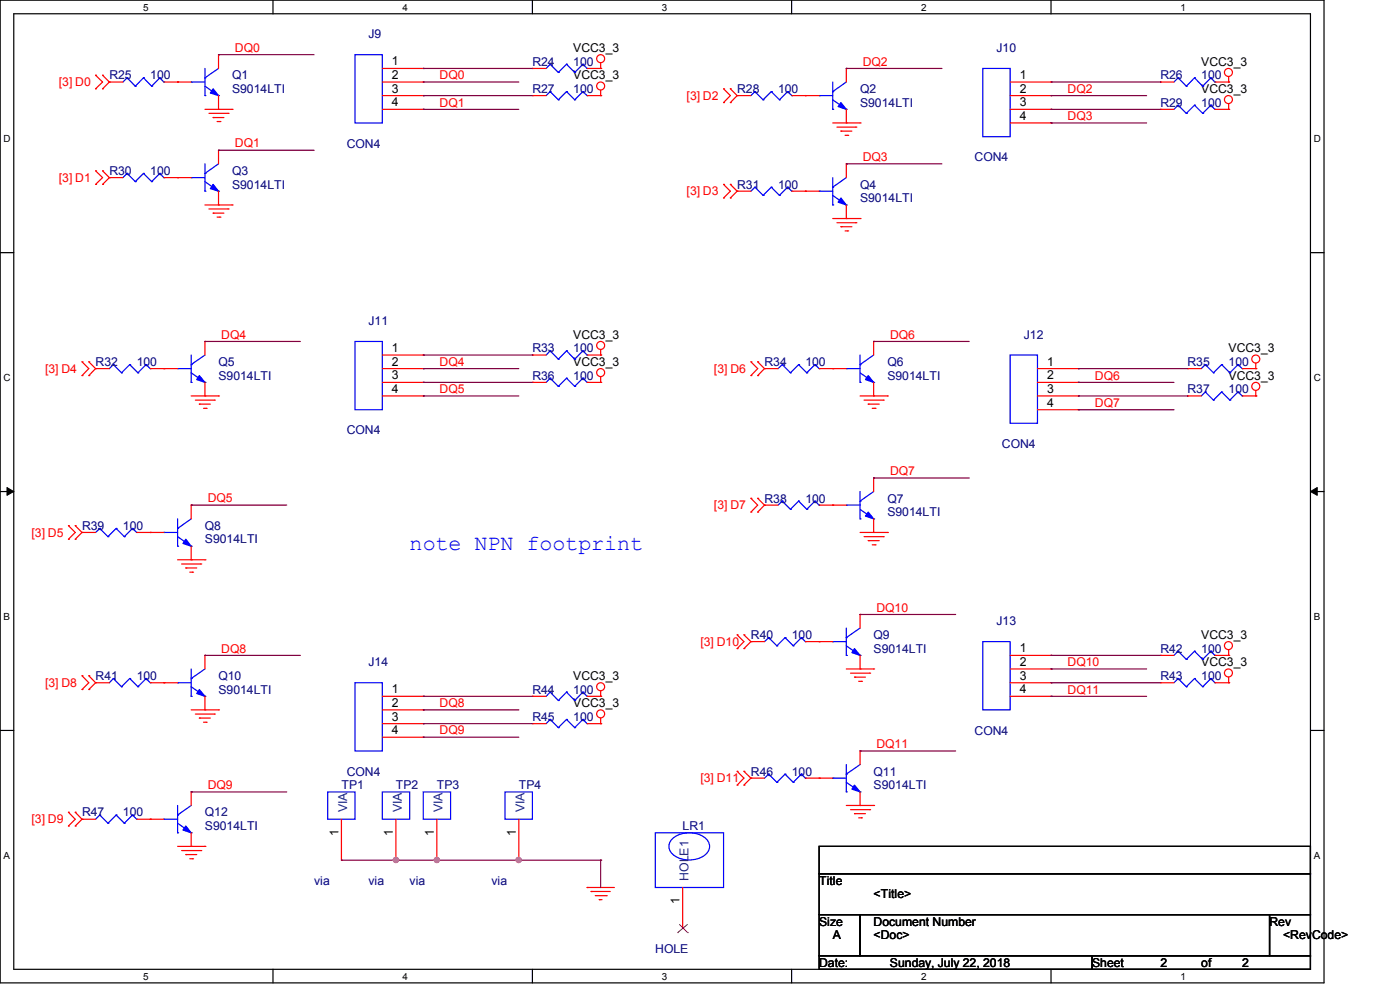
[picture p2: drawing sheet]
<svg xmlns="http://www.w3.org/2000/svg" width="297mm" height="210mm" viewBox="0 0 297 210" stroke-linecap="round" stroke-linejoin="round" font-family="sans-serif">
<path d="M0 0h280.9v208.5h-280.9zM2.9 2.9h275.1v202.7h-275.1z" fill="none" stroke="#000" stroke-width=".25"/>
<g fill="#fff">
<path d="M30.4 .3h1.1v2.4h-1.1z"/>
<path d="M30.4 205.9h1.1v2.3h-1.1z"/>
</g>
<path d="M57.9 0v2.9M57.9 205.6v2.9" fill="none" stroke="#000" stroke-width=".25"/>
<g fill="#fff">
<path d="M85.4 .3h1.1v2.4h-1.1z"/>
<path d="M85.4 205.9h1.1v2.3h-1.1z"/>
</g>
<path d="M112.9 0v2.9M112.9 205.6v2.9" fill="none" stroke="#000" stroke-width=".25"/>
<g fill="#fff">
<path d="M140.4 .3h1.2v2.4h-1.2z"/>
<path d="M140.4 205.9h1.2v2.3h-1.2z"/>
</g>
<path d="M167.9 0v2.9M167.9 205.6v2.9" fill="none" stroke="#000" stroke-width=".25"/>
<g fill="#fff">
<path d="M195.4 .3h1.2v2.4h-1.2z"/>
<path d="M195.4 205.9h1.2v2.3h-1.2z"/>
</g>
<path d="M223 0v2.9M223 205.6v2.9" fill="none" stroke="#000" stroke-width=".25"/>
<g fill="#fff">
<path d="M250.4 .3h1.2v2.4h-1.2z"/>
<path d="M250.4 205.9h1.2v2.3h-1.2z"/>
<path d="M.8 28.2h1.4v2.4h-1.4z"/>
<path d="M278.7 28.2h1.5v2.4h-1.5z"/>
<path d="M.8 78.9h1.4v2.3h-1.4z"/>
<path d="M278.7 78.9h1.5v2.3h-1.5z"/>
</g>
<path d="M0 53.6h2.9M278 53.6h2.9" fill="none" stroke="#000" stroke-width=".25"/>
<g fill="#fff">
<path d="M.8 129.6h1.3v2.3h-1.3z"/>
<path d="M278.7 129.6h1.4v2.3h-1.4z"/>
</g>
<path d="M0 104.3h2.9M278 104.3h2.9" fill="none" stroke="#000" stroke-width=".25"/>
<path d="M1.5 103.4l1.4 .9-1.4 .8zM278 104.3l1.4-.9v1.7z" fill="#000" stroke="#000" stroke-width=".21"/>
<g fill="#fff">
<path d="M.8 180.3h1.3v2.3h-1.3z"/>
<path d="M278.7 180.3h1.4v2.3h-1.4z"/>
</g>
<path d="M0 154.9h2.9M278 154.9h2.9M173.8 179.5h104.2v5.8h-104.2zM173.8 185.3h104.2v8.7h-104.2zM173.8 194h8.7v8.7h-8.7zM182.5 194h86.8v8.7h-86.8zM269.3 194h8.7v8.7h-8.7zM173.8 202.7h57.9v2.9h-57.9zM231.7 202.7h46.3v2.9h-46.3z" fill="none" stroke="#000" stroke-width=".25"/>
<g fill="none" stroke="#f00" stroke-width=".25">
<path d="M20.3 18.8h.1M20.3 16h.1M20.3 16l1.5 1.4-1.5 1.4M21.8 16h.1M21.8 18.8h.1M21.8 16l1.4 1.4M23.2 17.4h.1M23.2 17.4l-1.4 1.4M23.2 17.4h2.9M34.8 17.4h5.8M37.7 17.4h.1M46.4 11.6h.1"/>
<path d="M46.4 11.6v2.9M81.1 17.4h8.7M81.1 14.5h8.7M89.8 14.5h.1M89.8 17.4h.1M112.9 14.5h.1M112.9 14.5h3M124.5 14.5h2.9M127.4 14.5h.1M127.4 13.3v1.2M127.4 19.1v1.2M153.5 18.8h.1"/>
<path d="M153.5 18.8l1.4 1.5-1.4 1.5M154.9 18.8h.1M154.9 18.8l1.5 1.5M179.5 14.5h.1M179.5 14.5v2.9M214.3 17.4h8.7M223 17.4h.1M246.2 17.4h.1M246.2 17.4h2.8M257.7 17.4h2.9M260.6 17.4h.1M260.6 16.3v1.1"/>
<path d="M20.3 39.1h.1M20.3 36.2h.1M20.3 36.2l1.5 1.5-1.5 1.4M21.8 36.2h.1M21.8 39.1h.1M21.8 36.2l1.4 1.5M23.2 37.7h.1M23.2 37.7l-1.4 1.4M23.2 37.7h2.9M34.8 37.7h5.8M37.7 37.7h.1M43.5 23.2h5.7"/>
<path d="M44.3 24h4.1M45.2 24.9h.1M45.2 24.9h2.3M46.1 25.8h.6M46.4 31.9h.1M46.4 23.2h.1M46.4 20.3v2.9M46.4 31.9v2.9M46.7 25.8h.1M48.4 24h.1M49.2 23.2h.1M81.1 23.2h8.7"/>
<path d="M81.1 20.3h8.7M89.8 20.3h.1M89.8 23.2h.1M112.9 20.3h.1M112.9 20.3h3M124.5 20.3h2.9M127.4 20.3h.1M153.5 21.8h.1M153.5 39.1h.1M153.5 39.1l1.4 1.5-1.4 1.4M154.9 21.8h.1M154.9 39.1h.1"/>
<path d="M154.9 39.1l1.5 1.5M156.4 20.3h.1M156.4 20.3l-1.5 1.5M156.4 20.3h2.9M168 20.3h5.8M170.9 20.3h.1M176.7 26.1h5.8M177.5 27h4.1M178.4 27.8h.1M178.4 27.8h2.3M179.3 28.7h.5M179.5 34.8h.1"/>
<path d="M179.5 26.1h.1M179.5 23.2v2.9M179.5 34.8v2.9M179.8 28.7h.1M181.6 27h.1M182.5 26.1h.1M214.3 23.2h8.7M214.3 26.1h8.7M214.3 20.3h8.7M223 20.3h.1M223 23.2h.1M223 26.1h.1"/>
<path d="M246.2 23.2h.1M246.2 23.2h2.8M257.7 23.2h2.9M260.6 23.2h.1M260.6 22v1.2M43.5 43.5h5.7M44.3 44.3h4.1M45.2 45.2h.1M45.2 45.2h2.3M46.1 46.1h.6M46.4 43.5h.1M46.4 40.6v2.9"/>
<path d="M46.7 46.1h.1M48.4 44.3h.1M49.2 43.5h.1M153.5 42h.1M154.9 42h.1M156.4 40.6h.1M156.4 40.6l-1.5 1.4M156.4 40.6h2.9M168 40.6h5.8M170.9 40.6h.1M176.7 46.4h5.8M177.5 47.2h4.1"/>
<path d="M178.4 48.1h.1M178.4 48.1h2.3M179.3 49h.5M179.5 46.4h.1M179.5 43.5v2.9M179.8 49h.1M181.6 47.2h.1M182.5 46.4h.1M17.4 79.7h.1M17.4 76.8h.1M17.4 76.8l1.4 1.4-1.4 1.5M18.8 76.8h.1"/>
<path d="M18.8 79.7h.1M18.8 76.8l1.5 1.4M20.3 78.2h.1M20.3 78.2l-1.5 1.5M20.3 78.2h2.9M31.9 78.2h5.8M34.8 78.2h.1M43.5 72.4h.1M43.5 72.4v2.9M81.1 75.3h8.7M81.1 78.2h8.7M89.8 75.3h.1"/>
<path d="M89.8 78.2h.1M112.9 75.3h.1M112.9 75.3h3M124.5 75.3h2.9M127.4 75.3h.1M127.4 74.2v1.1M127.4 79.9v1.2M159.3 79.7h.1M159.3 76.8h.1M159.3 76.8l1.4 1.4-1.4 1.5M160.7 76.8h.1M160.7 79.7h.1"/>
<path d="M160.7 76.8l1.5 1.4M162.2 78.2h.1M162.2 78.2l-1.5 1.5M162.2 78.2h2.9M173.8 78.2h5.7M176.7 78.2h.1M185.3 72.4h.1M185.3 72.4v2.9M220.1 78.2h8.7M228.8 78.2h.1M251.9 78.2h.1M251.9 78.2h2.9"/>
<path d="M263.5 78.2h2.9M266.4 78.2h.1M266.4 77v1.2M40.6 84h5.8M41.4 84.9h4.1M42.3 85.7h.1M42.3 85.7h2.3M43.2 86.6h.5M43.5 84h.1M43.5 81.1v2.9M43.7 86.6h.1M45.5 84.9h.1"/>
<path d="M46.4 84h.1M81.1 84h8.7M81.1 81.1h8.7M89.8 81.1h.1M89.8 84h.1M112.9 81.1h.1M112.9 81.1h3M124.5 81.1h2.9M127.4 81.1h.1M182.5 84h5.8M183.3 84.9h4.1M184.2 85.7h.1"/>
<path d="M184.2 85.7h2.3M185 86.6h.6M185.3 84h.1M185.3 81.1v2.9M185.6 86.6h.1M187.4 84.9h.1M188.3 84h.1M220.1 84h8.7M220.1 81.1h8.7M220.1 86.9h8.7M228.8 81.1h.1M228.8 84h.1"/>
<path d="M228.8 86.9h.1M251.9 84h.1M251.9 84h2.9M263.5 84h2.9M266.4 84h.1M266.4 82.8v1.2M14.5 114.4h.1M14.5 111.5h.1M14.5 111.5l1.5 1.4-1.5 1.5M16 111.5h.1M16 114.4h.1M16 111.5l1.4 1.4"/>
<path d="M17.4 112.9h.1M17.4 112.9h2.9M17.4 112.9l-1.4 1.5M29 112.9h5.8M31.9 112.9h.1M37.7 118.7h5.8M38.5 119.6h4.1M40.6 107.1h.1M40.6 118.7h.1M40.6 107.1v3M40.6 115.9v2.8M42.6 119.6h.1"/>
<path d="M43.5 118.7h.1M159.3 108.6h.1M159.3 105.7h.1M159.3 105.7l1.4 1.4-1.4 1.5M160.7 105.7h.1M160.7 108.6h.1M160.7 105.7l1.5 1.4M162.2 107.1h.1M162.2 107.1l-1.5 1.5M162.2 107.1h2.9M173.8 107.1h5.7M176.7 107.1h.1"/>
<path d="M182.5 112.9h5.8M183.3 113.8h4.1M184.2 114.7h.1M184.2 114.7h2.3M185 115.6h.6M185.3 101.4h.1M185.3 112.9h.1M185.3 101.4v2.9M185.3 110.1v2.8M185.6 115.6h.1M187.4 113.8h.1M188.3 112.9h.1"/>
<path d="M39.4 120.5h.1M39.4 120.5h2.3M40.3 121.4h.6M40.9 121.4h.1M43.5 139h.1M43.5 139v2.9M156.4 137.6h.1M156.4 134.7h.1M156.4 134.7l1.4 1.4-1.4 1.5M157.8 134.7h.1M157.8 137.6h.1M157.8 134.7l1.5 1.4"/>
<path d="M159.3 136.1h.1M159.3 136.1l-1.5 1.5M159.3 136.1h2.9M170.9 136.1h5.8M173.8 136.1h.1M182.5 130.3h.1M182.5 130.3v2.9M182.5 139v2.9M214.3 139h8.7M223 139h.1M246.2 139h.1M246.2 139h2.8"/>
<path d="M257.7 139h2.9M260.6 139h.1M260.6 137.8v1.2M17.4 146.3h.1M17.4 143.3h.1M17.4 143.3l1.4 1.5-1.4 1.5M18.8 143.3h.1M18.8 146.3h.1M18.8 143.3l1.5 1.5M20.3 144.8h.1M20.3 144.8l-1.5 1.5M20.3 144.8h2.9"/>
<path d="M31.9 144.8h5.8M34.8 144.8h.1M40.6 150.6h5.8M41.4 151.5h4.1M42.3 152.3h.1M42.3 152.3h2.3M43.2 153.2h.5M43.5 150.6h.1M43.5 147.7v2.9M43.7 153.2h.1M45.5 151.5h.1M46.4 150.6h.1"/>
<path d="M81.1 150.6h8.7M81.1 147.7h8.7M81.1 153.5h8.7M81.1 156.4h8.7M89.8 147.7h.1M89.8 150.6h.1M89.8 153.5h.1M89.8 156.4h.1M112.9 147.7h.1M112.9 153.5h.1M112.9 147.7h3M112.9 153.5h3"/>
<path d="M124.5 147.7h2.9M124.5 153.5h2.9M127.4 147.7h.1M127.4 153.5h.1M127.4 146.6v1.1M127.4 152.3v1.2M179.5 141.9h5.8M180.4 142.8h4.1M181.3 143.6h.1M181.3 143.6h2.3M182.2 144.5h.6M182.5 159.3h.1"/>
<path d="M182.5 141.9h.1M182.5 159.3v2.9M182.8 144.5h.1M184.5 142.8h.1M185.3 141.9h.1M214.3 141.9h8.7M214.3 144.8h8.7M214.3 147.7h8.7M223 141.9h.1M223 144.8h.1M223 147.7h.1M246.2 144.8h.1"/>
<path d="M246.2 144.8h2.8M257.7 144.8h2.9M260.6 144.8h.1M260.6 143.6v1.2M14.5 175.2h.1M14.5 172.3h.1M14.5 172.3l1.5 1.5-1.5 1.4M16 172.3h.1M16 175.2h.1M16 172.3l1.4 1.5M17.4 173.8h.1M17.4 173.8l-1.4 1.4"/>
<path d="M17.4 173.8h2.9M29 173.8h5.8M31.9 173.8h.1M37.7 179.5h5.8M40.6 168h.1M40.6 179.5h.1M40.6 168v2.9M40.6 176.7v2.8M43.5 179.5h.1M72.4 173.8v8.7M84 173.8v8.7M92.7 173.8v8.7"/>
<path d="M110.1 173.8v8.7M156.4 166.5h.1M156.4 163.6h.1M156.4 163.6l1.4 1.5-1.4 1.4M157.8 163.6h.1M157.8 166.5h.1M157.8 163.6l1.5 1.5M159.3 165.1h.1M159.3 165.1l-1.5 1.4M159.3 165.1h2.9M170.9 165.1h5.8M173.8 165.1h.1"/>
<path d="M179.5 170.9h5.8M180.4 171.7h4.1M181.3 172.6h.1M181.3 172.6h2.3M182.2 173.5h.6M182.5 170.9h.1M182.5 168v2.9M182.8 173.5h.1M184.5 171.7h.1M185.3 170.9h.1M38.5 180.4h4.1M39.4 181.3h.1"/>
<path d="M39.4 181.3h2.3M40.3 182.2h.6M40.9 182.2h.1M42.6 180.4h.1M72.4 182.5h.1M84 182.5h.1M92.7 182.5h.1M110.1 182.5h.1M124.5 188.3h.1M124.5 188.3h5.8M125.4 189.1h.1M125.4 189.1h4.1"/>
<path d="M126.3 190h2.3M127.1 190.8h.1M127.1 190.8h.6M128.6 190h.1M144.8 196.9h.1M144.8 188.3v8.6"/>
<circle cx="127.4" cy="12.4" r=".85"/>
<circle cx="127.4" cy="18.2" r=".85"/>
<circle cx="260.6" cy="15.4" r=".85"/>
<circle cx="260.6" cy="21.1" r=".85"/>
<circle cx="127.4" cy="79" r=".85"/>
<circle cx="127.4" cy="73.3" r=".85"/>
<circle cx="266.4" cy="76.2" r=".85"/>
<circle cx="266.4" cy="82" r=".85"/>
<circle cx="260.6" cy="136.9" r=".85"/>
<circle cx="127.4" cy="145.7" r=".85"/>
<circle cx="127.4" cy="151.4" r=".85"/>
<circle cx="260.6" cy="142.7" r=".85"/>
</g>
<g fill="none" stroke="#00f" stroke-width=".25">
<path d="M27 16.5h.1M27 16.5l-.9 .9M27 16.5l1.7 1.8M28.7 18.3h.1M30.4 16.5h.1M30.4 16.5l-1.7 1.8M30.4 16.5l1.8 1.8M32.2 18.3h.1M33.9 16.5h.1M33.9 16.5l-1.7 1.8M33.9 16.5l.9 .9M34.8 17.4h.1"/>
<path d="M40.6 17.4h.1M40.6 17.4h2.9M43.5 16.5h.1M43.5 14.5v5.8M43.5 18.3l2.9 2M46.4 14.5l-2.9 2M75.3 11.6h5.8v14.5h-5.8zM116.7 19.4h.1M116.7 13.6h.1M116.7 19.4l-.8 .9M116.7 19.4l1.7 1.8M116.7 13.6l-.8 .9"/>
<path d="M116.7 13.6l1.7 1.8M118.4 15.4h.1M120.2 19.4h.1M120.2 13.6h.1M120.2 19.4l-1.8 1.8M120.2 19.4l1.7 1.8M120.2 13.6l-1.8 1.8M120.2 13.6l1.7 1.8M121.9 15.4h.1M123.7 19.4h.1M123.7 13.6h.1M123.7 19.4l-1.8 1.8"/>
<path d="M123.7 19.4l.8 .9M123.7 13.6l-1.8 1.8M123.7 13.6l.8 .9M124.5 14.5h.1M160.1 19.4h.1M160.1 19.4l-.8 .9M160.1 19.4l1.8 1.8M163.6 19.4h.1M163.6 19.4l-1.7 1.8M163.6 19.4l1.8 1.8M167.1 19.4h.1M167.1 19.4l-1.7 1.8"/>
<path d="M167.1 19.4l.9 .9M176.7 19.4h.1M176.7 17.4v5.8M179.5 17.4l-2.8 2M208.5 14.5h5.8v14.5h-5.8zM249.9 16.5h.1M249.9 16.5l-.9 .9M249.9 16.5l1.8 1.8M251.7 18.3h.1M253.4 16.5h.1M253.4 16.5l-1.7 1.8M253.4 16.5l1.7 1.8"/>
<path d="M255.1 18.3h.1M256.9 16.5h.1M256.9 16.5l-1.8 1.8M256.9 16.5l.8 .9M257.7 17.4h.1M27 36.8h.1M27 36.8l-.9 .9M27 36.8l1.7 1.7M28.7 38.5h.1M30.4 36.8h.1M30.4 36.8l-1.7 1.7M30.4 36.8l1.8 1.7"/>
<path d="M32.2 38.5h.1M33.9 36.8h.1M33.9 36.8l-1.7 1.7M33.9 36.8l.9 .9M34.8 37.7h.1M40.6 37.7h.1M40.6 37.7h2.9M43.5 36.8h.1M43.5 20.3h.1M43.5 38.5l2.9 2.1M43.5 34.8v5.8M46.4 20.3h.1"/>
<path d="M46.4 34.8l-2.9 2M118.4 21.2h.1M121.9 21.2h.1M124.5 20.3h.1M160.1 39.7h.1M160.1 39.7l-.8 .9M160.1 39.7l1.8 1.7M161.9 21.2h.1M163.6 39.7h.1M163.6 39.7l-1.7 1.7M163.6 39.7l1.8 1.7M165.4 21.2h.1"/>
<path d="M167.1 39.7h.1M167.1 39.7l-1.7 1.7M167.1 39.7l.9 .9M168 20.3h.1M173.8 20.3h.1M173.8 20.3h2.9M176.7 39.7h.1M176.7 23.2h.1M176.7 37.7v5.8M176.7 21.2l2.8 2M179.5 23.2h.1M179.5 37.7l-2.8 2"/>
<path d="M249.9 22.3h.1M249.9 22.3l-.9 .9M249.9 22.3l1.8 1.7M251.7 24h.1M253.4 22.3h.1M253.4 22.3l-1.7 1.7M253.4 22.3l1.7 1.7M255.1 24h.1M256.9 22.3h.1M256.9 22.3l-1.8 1.7M256.9 22.3l.8 .9M257.7 23.2h.1"/>
<path d="M43.5 40.6h.1M46.4 40.6h.1M161.9 41.4h.1M165.4 41.4h.1M168 40.6h.1M173.8 40.6h.1M173.8 40.6h2.9M176.7 43.5h.1M176.7 41.4l2.8 2.1M179.5 43.5h.1M24 77.3h.1M24 77.3l-.8 .9"/>
<path d="M24 77.3l1.8 1.8M25.8 79.1h.1M27.5 77.3h.1M27.5 77.3l-1.7 1.8M27.5 77.3l1.8 1.8M29.3 79.1h.1M31 77.3h.1M31 77.3l-1.7 1.8M31 77.3l.9 .9M31.9 78.2h.1M37.7 78.2h.1M37.7 78.2h2.9"/>
<path d="M40.6 77.3h.1M40.6 79.1l2.9 2M40.6 75.3v5.8M43.5 75.3l-2.9 2M75.3 72.4h5.8v14.5h-5.8zM116.7 74.4h.1M116.7 74.4l-.8 .9M116.7 74.4l1.7 1.8M118.4 76.2h.1M120.2 74.4h.1M120.2 74.4l-1.8 1.8M120.2 74.4l1.7 1.8"/>
<path d="M121.9 76.2h.1M123.7 74.4h.1M123.7 74.4l-1.8 1.8M123.7 74.4l.8 .9M124.5 75.3h.1M165.9 77.3h.1M165.9 77.3l-.8 .9M165.9 77.3l1.8 1.8M167.7 79.1h.1M169.4 77.3h.1M169.4 77.3l-1.7 1.8M169.4 77.3l1.8 1.8"/>
<path d="M171.2 79.1h.1M172.9 77.3h.1M172.9 77.3l-1.7 1.8M172.9 77.3l.9 .9M173.8 78.2h.1M179.5 78.2h.1M179.5 78.2h3M182.5 77.3h.1M182.5 79.1l2.8 2M182.5 75.3v5.8M185.3 75.3l-2.8 2M214.3 75.3h5.8v14.5h-5.8z"/>
<path d="M255.7 77.3h.1M255.7 77.3l-.9 .9M255.7 77.3l1.7 1.8M257.4 79.1h.1M259.2 77.3h.1M259.2 77.3l-1.8 1.8M259.2 77.3l1.7 1.8M260.9 79.1h.1M262.6 77.3h.1M262.6 77.3l-1.7 1.8M262.6 77.3l.9 .9M263.5 78.2h.1"/>
<path d="M40.6 81.1h.1M43.5 81.1h.1M116.7 80.2h.1M116.7 80.2l-.8 .9M116.7 80.2l1.7 1.8M118.4 82h.1M120.2 80.2h.1M120.2 80.2l-1.8 1.8M120.2 80.2l1.7 1.8M121.9 82h.1M123.7 80.2h.1M123.7 80.2l-1.8 1.8"/>
<path d="M123.7 80.2l.8 .9M124.5 81.1h.1M182.5 81.1h.1M185.3 81.1h.1M255.7 83.1h.1M255.7 83.1l-.9 .9M255.7 83.1l1.7 1.8M257.4 84.9h.1M259.2 83.1h.1M259.2 83.1l-1.8 1.8M259.2 83.1l1.7 1.8M260.9 84.9h.1"/>
<path d="M262.6 83.1h.1M262.6 83.1l-1.7 1.8M262.6 83.1l.9 .9M263.5 84h.1M21.2 112.1h.1M21.2 112.1l-.9 .8M21.2 112.1l1.7 1.7M22.9 113.8h.1M24.6 112.1h.1M24.6 112.1l-1.7 1.7M24.6 112.1l1.8 1.7M26.4 113.8h.1"/>
<path d="M28.1 112.1h.1M28.1 112.1l-1.7 1.7M28.1 112.1l.9 .8M29 112.9h.1M34.8 112.9h.1M34.8 112.9h2.9M37.7 112.1h.1M37.7 115.9h.1M37.7 113.8l2.9 2.1M37.7 110.1v5.8M40.6 115.9h.1M40.6 110.1l-2.9 2"/>
<path d="M165.9 106.3h.1M165.9 106.3l-.8 .8M165.9 106.3l1.8 1.7M167.7 108h.1M169.4 106.3h.1M169.4 106.3l-1.7 1.7M169.4 106.3l1.8 1.7M171.2 108h.1M172.9 106.3h.1M172.9 106.3l-1.7 1.7M172.9 106.3l.9 .8M173.8 107.1h.1"/>
<path d="M179.5 107.1h.1M179.5 107.1h3M182.5 106.3h.1M182.5 110.1h.1M182.5 104.3v5.8M182.5 108l2.8 2.1M185.3 110.1h.1M185.3 104.3l-2.8 2M163.1 135.3h.1M163.1 135.3l-.9 .8M163.1 135.3l1.7 1.7M164.8 137h.1"/>
<path d="M166.5 135.3h.1M166.5 135.3l-1.7 1.7M166.5 135.3l1.8 1.7M168.3 137h.1M170 135.3h.1M170 135.3l-1.7 1.7M170 135.3l.9 .8M170.9 136.1h.1M176.7 136.1h.1M176.7 136.1h2.8M179.5 135.3h.1M179.5 139h.1"/>
<path d="M179.5 133.2v5.8M179.5 137l3 2M182.5 139h.1M182.5 133.2l-3 2.1M208.5 136.1h5.8v14.5h-5.8zM249.9 138.1h.1M249.9 138.1l-.9 .9M249.9 138.1l1.8 1.8M251.7 139.9h.1M253.4 138.1h.1M253.4 138.1l-1.7 1.8M253.4 138.1l1.7 1.8"/>
<path d="M255.1 139.9h.1M256.9 138.1h.1M256.9 138.1l-1.8 1.8M256.9 138.1l.8 .9M257.7 139h.1M24 143.9h.1M24 143.9l-.8 .9M24 143.9l1.8 1.8M25.8 145.7h.1M27.5 143.9h.1M27.5 143.9l-1.7 1.8M27.5 143.9l1.8 1.8"/>
<path d="M29.3 145.7h.1M31 143.9h.1M31 143.9l-1.7 1.8M31 143.9l.9 .9M31.9 144.8h.1M37.7 144.8h.1M37.7 144.8h2.9M40.6 143.9h.1M40.6 147.7h.1M40.6 141.9v5.8M40.6 145.7l2.9 2M43.5 147.7h.1"/>
<path d="M43.5 141.9l-2.9 2M75.3 144.8h5.8v14.5h-5.8zM116.7 146.8h.1M116.7 152.6h.1M116.7 146.8l-.8 .9M116.7 146.8l1.7 1.8M116.7 152.6l-.8 .9M116.7 152.6l1.7 1.7M118.4 148.6h.1M118.4 154.3h.1M120.2 146.8h.1M120.2 152.6h.1"/>
<path d="M120.2 146.8l-1.8 1.8M120.2 146.8l1.7 1.8M120.2 152.6l-1.8 1.7M120.2 152.6l1.7 1.7M121.9 148.6h.1M121.9 154.3h.1M123.7 146.8h.1M123.7 152.6h.1M123.7 146.8l-1.8 1.8M123.7 146.8l.8 .9M123.7 152.6l-1.8 1.7M123.7 152.6l.8 .9"/>
<path d="M124.5 147.7h.1M124.5 153.5h.1M249.9 143.9h.1M249.9 143.9l-.9 .9M249.9 143.9l1.8 1.8M251.7 145.7h.1M253.4 143.9h.1M253.4 143.9l-1.7 1.8M253.4 143.9l1.7 1.8M255.1 145.7h.1M256.9 143.9h.1M256.9 143.9l-1.8 1.8"/>
<path d="M256.9 143.9l.8 .9M257.7 144.8h.1M21.2 172.9h.1M21.2 172.9l-.9 .9M21.2 172.9l1.7 1.7M22.9 174.6h.1M24.6 172.9h.1M24.6 172.9l-1.7 1.7M24.6 172.9l1.8 1.7M26.4 174.6h.1M28.1 172.9h.1M28.1 172.9l-1.7 1.7"/>
<path d="M28.1 172.9l.9 .9M29 173.8h.1M34.8 173.8h.1M34.8 173.8h2.9M37.7 172.9h.1M37.7 176.7h.1M37.7 170.9v5.8M37.7 174.6l2.9 2.1M40.6 176.7h.1M40.6 170.9l-2.9 2M69.5 168h5.8v5.8h-5.8zM81.1 168h5.8v5.8h-5.8z"/>
<path d="M89.8 168h5.8v5.8h-5.8zM107.1 168h5.8v5.8h-5.8zM139 176.7h14.5v11.6h-14.5zM142.6 177.9a5.5 5.5 0 0 1 7.6 .5 2.39 2.39 0 0 1-1.6 3.5 5.5 5.5 0 0 1-6.4-1.2 2.08 2.08 0 0 1 .4-2.8zM163.1 164.2h.1M163.1 164.2l-.9 .9M163.1 164.2l1.7 1.7M164.8 165.9h.1M166.5 164.2h.1M166.5 164.2l-1.7 1.7M166.5 164.2l1.8 1.7M168.3 165.9h.1"/>
<path d="M170 164.2h.1M170 164.2l-1.7 1.7M170 164.2l.9 .9M170.9 165.1h.1M176.7 165.1h.1M176.7 165.1h2.8M179.5 164.2h.1M179.5 168h.1M179.5 165.9l3 2.1M179.5 162.2v5.8M182.5 168h.1M182.5 162.2l-3 2"/>
</g>
<g fill="#00f" stroke="#00f" stroke-width=".25">
<path d="M178.4 42l1.1 1.5-1.7-.6z"/>
<path d="M39.4 114.4l1.2 1.5-1.8-.6z"/>
<path d="M39.4 175.2l1.2 1.5-1.8-.6z"/>
<path d="M42.3 79.7l1.2 1.4-1.8-.6z"/>
<path d="M42.3 146.3l1.2 1.4-1.8-.6z"/>
<path d="M184.2 79.7l1.1 1.4-1.7-.6z"/>
<path d="M45.2 39.1l1.2 1.5-1.8-.6z"/>
<path d="M184.2 108.6l1.1 1.5-1.7-.6z"/>
<path d="M178.4 21.8l1.1 1.4-1.7-.6z"/>
<path d="M181.3 166.5l1.2 1.5-1.8-.6z"/>
<path d="M45.2 18.8l1.2 1.5-1.8-.6z"/>
<path d="M181.3 137.6l1.2 1.4-1.8-.6z"/>
</g>
<path d="M143.8 197.8h.1M144.1 196.1l1.8 1.7M145.9 197.8h.1M145.9 196.1l-2.1 1.7" fill="none" stroke="#804000" stroke-width=".21"/>
<g fill="none" stroke="#800040" stroke-width=".25">
<path d="M46.4 11.6h.1M46.4 11.6h20.2M89.8 17.4h.1M89.8 14.5h.1M89.8 17.4h20.3M89.8 14.5h23.1M179.5 14.5h.1M179.5 14.5h20.3M223 17.4h.1M223 17.4h23.2M46.4 31.9h.1M46.4 31.9h20.2"/>
<path d="M89.8 23.2h.1M89.8 20.3h.1M89.8 23.2h20.3M89.8 20.3h23.1M179.5 34.8h.1M179.5 34.8h20.3M223 20.3h.1M223 26.1h.1M223 23.2h.1M223 23.2h23.2M223 20.3h20.2M223 26.1h20.2"/>
<path d="M43.5 72.4h.1M43.5 72.4h20.2M89.8 75.3h.1M89.8 78.2h.1M89.8 75.3h23.1M89.8 78.2h20.3M185.3 72.4h.1M185.3 72.4h20.3M228.8 78.2h.1M228.8 78.2h23.1M89.8 84h.1M89.8 81.1h.1"/>
<path d="M89.8 84h20.3M89.8 81.1h23.1M228.8 86.9h.1M228.8 84h.1M228.8 81.1h.1M228.8 84h23.1M228.8 81.1h20.2M228.8 86.9h20.2M40.6 107.1h.1M40.6 107.1h20.2M185.3 101.4h.1M185.3 101.4h20.3"/>
<path d="M43.5 139h.1M43.5 139h20.2M182.5 130.3h.1M182.5 130.3h20.2M223 139h.1M223 139h23.2M89.8 147.7h.1M89.8 150.6h.1M89.8 153.5h.1M89.8 156.4h.1M89.8 147.7h23.1M89.8 150.6h20.3"/>
<path d="M89.8 153.5h23.1M89.8 156.4h20.3M182.5 159.3h.1M182.5 159.3h20.2M223 141.9h.1M223 147.7h.1M223 144.8h.1M223 147.7h20.2M223 141.9h20.2M223 144.8h23.2M40.6 168h.1M40.6 168h20.2"/>
<path d="M72.4 182.5h55M84 182.5h.1M92.7 182.5h.1M110.1 182.5h.1M127.4 182.5h.1M127.4 182.5v5.8"/>
</g>
<g fill="#f0f" stroke="#f0f" stroke-width=".25">
<circle cx="84" cy="182.4" r=".55"/>
<circle cx="110" cy="182.4" r=".55"/>
<circle cx="92.7" cy="182.4" r=".55"/>
</g>
<text font-size="4.6" fill="#00f" x="86.9" y="116.6">note NPN footprint</text>
<g font-size="2.6" fill="#f00">
<text x="49.8" y="11">DQ0</text>
<text x="93.3" y="16.8">DQ0</text>
<text x="183" y="13.9">DQ2</text>
<text x="12.5" y="18.3">[3] D0</text>
<text x="93.3" y="22.6">DQ1</text>
<text x="145.7" y="21.2">[3] D2</text>
<text x="226.5" y="19.7">DQ2</text>
<text x="226.5" y="25.5">DQ3</text>
<text x="49.8" y="31.3">DQ1</text>
<text x="183" y="34.2">DQ3</text>
<text x="12.5" y="38.6">[3] D1</text>
<text x="145.7" y="41.4">[3] D3</text>
<text x="46.9" y="71.8">DQ4</text>
<text x="188.8" y="71.8">DQ6</text>
<text x="93.3" y="77.6">DQ4</text>
<text x="9.6" y="79.1">[3] D4</text>
<text x="93.3" y="83.4">DQ5</text>
<text x="151.5" y="79.1">[3] D6</text>
<text x="232.3" y="80.5">DQ6</text>
<text x="232.3" y="86.3">DQ7</text>
<text x="188.8" y="100.8">DQ7</text>
<text x="44.1" y="106.6">DQ5</text>
<text x="6.7" y="113.8">[3] D5</text>
<text x="151.5" y="108">[3] D7</text>
<text x="185.9" y="129.8">DQ10</text>
<text x="148.6" y="137">[3] D10</text>
<text x="46.9" y="138.4">DQ8</text>
<text x="226.5" y="141.3">DQ10</text>
<text x="9.6" y="145.7">[3] D8</text>
<text x="93.3" y="150">DQ8</text>
<text x="226.5" y="147.1">DQ11</text>
<text x="93.3" y="155.8">DQ9</text>
<text x="185.9" y="158.7">DQ11</text>
<text x="44.1" y="167.4">DQ9</text>
<text x="148.6" y="165.9">[3] D11</text>
<text x="6.7" y="174.6">[3] D9</text>
</g>
<g font-size="2.6" fill="#000080">
<text x="78.2" y="8.1">J9</text>
<text x="211.4" y="11">J10</text>
<text x="23.2" y="16.8">R25</text>
<text x="31.9" y="16.8">100</text>
<text x="49.2" y="16.8">Q1</text>
<text x="112.9" y="13.9">R24</text>
<text x="121.6" y="13.9">100</text>
<text x="246.2" y="16.8">R26</text>
<text x="254.8" y="16.8">100</text>
<text x="49.2" y="19.7">S9014LTI</text>
<text x="112.9" y="19.7">R27</text>
<text x="121.6" y="19.7">100</text>
<text x="156.4" y="19.7">R28</text>
<text x="165.1" y="19.7">100</text>
<text x="182.5" y="19.7">Q2</text>
<text x="182.5" y="22.6">S9014LTI</text>
<text x="246.2" y="22.6">R29</text>
<text x="254.8" y="22.6">100</text>
<text x="73.6" y="31.3">CON4</text>
<text x="206.7" y="34.2">CON4</text>
<text x="23.2" y="37.1">R30</text>
<text x="31.9" y="37.1">100</text>
<text x="49.2" y="37.1">Q3</text>
<text x="49.2" y="40">S9014LTI</text>
<text x="156.4" y="40">R31</text>
<text x="165.1" y="40">100</text>
<text x="182.5" y="40">Q4</text>
<text x="182.5" y="42.9">S9014LTI</text>
<text x="78.2" y="69">J11</text>
<text x="217.2" y="71.8">J12</text>
<text x="20.3" y="77.6">R32</text>
<text x="29" y="77.6">100</text>
<text x="46.4" y="77.6">Q5</text>
<text x="112.9" y="74.8">R33</text>
<text x="121.6" y="74.8">100</text>
<text x="162.2" y="77.6">R34</text>
<text x="170.9" y="77.6">100</text>
<text x="188.3" y="77.6">Q6</text>
<text x="251.9" y="77.6">R35</text>
<text x="260.6" y="77.6">100</text>
<text x="46.4" y="80.5">S9014LTI</text>
<text x="112.9" y="80.5">R36</text>
<text x="121.6" y="80.5">100</text>
<text x="188.3" y="80.5">S9014LTI</text>
<text x="251.9" y="83.4">R37</text>
<text x="260.6" y="83.4">100</text>
<text x="73.6" y="92.1">CON4</text>
<text x="212.5" y="95">CON4</text>
<text x="162.2" y="106.6">R38</text>
<text x="170.9" y="106.6">100</text>
<text x="188.3" y="106.6">Q7</text>
<text x="17.4" y="112.4">R39</text>
<text x="26.1" y="112.4">100</text>
<text x="43.5" y="112.4">Q8</text>
<text x="188.3" y="109.5">S9014LTI</text>
<text x="43.5" y="115.3">S9014LTI</text>
<text x="159.3" y="135.6">R40</text>
<text x="168" y="135.6">100</text>
<text x="185.3" y="135.6">Q9</text>
<text x="211.4" y="132.7">J13</text>
<text x="78.2" y="141.4">J14</text>
<text x="185.3" y="138.4">S9014LTI</text>
<text x="246.2" y="138.4">R42</text>
<text x="254.8" y="138.4">100</text>
<text x="20.3" y="144.2">R41</text>
<text x="29" y="144.2">100</text>
<text x="46.4" y="144.2">Q10</text>
<text x="46.4" y="147.2">S9014LTI</text>
<text x="112.9" y="147.2">R44</text>
<text x="121.6" y="147.2">100</text>
<text x="246.2" y="144.2">R43</text>
<text x="254.8" y="144.2">100</text>
<text x="112.9" y="152.9">R45</text>
<text x="121.6" y="152.9">100</text>
<text x="206.7" y="155.8">CON4</text>
<text x="72.4" y="167.4">TP1</text>
<text x="73.6" y="164.5">CON4</text>
<text x="84" y="167.4">TP2</text>
<text x="92.7" y="167.4">TP3</text>
<text x="110.1" y="167.4">TP4</text>
<text x="159.3" y="164.5">R46</text>
<text x="168" y="164.5">100</text>
<text x="185.3" y="164.5">Q11</text>
<text x="185.3" y="167.4">S9014LTI</text>
<text x="17.4" y="173.2">R47</text>
<text x="26.1" y="173.2">100</text>
<text x="43.5" y="173.2">Q12</text>
<text x="43.5" y="176.1">S9014LTI</text>
<text x="144.8" y="176.1">LR1</text>
<text x="66.6" y="187.7">via</text>
<text x="78.2" y="187.7">via</text>
<text x="86.9" y="187.7">via</text>
<text x="104.3" y="187.7">via</text>
<text x="139" y="202.1">HOLE</text>
</g>
<g font-size="2.6">
<text x="121.6" y="11">VCC3_3</text>
<text x="83.1" y="13.9">1</text>
<text x="83.1" y="16.8">2</text>
<text x="121.6" y="16.8">VCC3_3</text>
<text x="216.3" y="16.8">1</text>
<text x="254.8" y="13.9">VCC3_3</text>
<text x="83.1" y="19.6">3</text>
<text x="83.1" y="22.6">4</text>
<text x="216.3" y="19.6">2</text>
<text x="216.3" y="22.6">3</text>
<text x="254.8" y="19.7">VCC3_3</text>
<text x="216.3" y="25.4">4</text>
<text x="121.6" y="71.8">VCC3_3</text>
<text x="83.1" y="74.7">1</text>
<text x="83.1" y="77.6">2</text>
<text x="121.6" y="77.6">VCC3_3</text>
<text x="222.1" y="77.6">1</text>
<text x="260.6" y="74.8">VCC3_3</text>
<text x="83.1" y="80.5">3</text>
<text x="83.1" y="83.4">4</text>
<text x="222.1" y="80.5">2</text>
<text x="222.1" y="83.4">3</text>
<text x="260.6" y="80.5">VCC3_3</text>
<text x="222.1" y="86.3">4</text>
<text x="254.8" y="135.6">VCC3_3</text>
<text x="216.3" y="138.4">1</text>
<text x="216.3" y="141.3">2</text>
<text x="254.8" y="141.4">VCC3_3</text>
<text x="83.1" y="147.1">1</text>
<text x="83.1" y="149.9">2</text>
<text x="121.6" y="144.2">VCC3_3</text>
<text x="216.3" y="144.2">3</text>
<text x="216.3" y="147.1">4</text>
<text x="83.1" y="152.9">3</text>
<text x="83.1" y="155.7">4</text>
<text x="121.6" y="150">VCC3_3</text>
<text x="71.8" y="177.2" transform="rotate(-90 71.8 177.2)">1</text>
<text x="83.4" y="177.2" transform="rotate(-90 83.4 177.2)">1</text>
<text x="92" y="177.2" transform="rotate(-90 92 177.2)">1</text>
<text x="109.4" y="177.2" transform="rotate(-90 109.4 177.2)">1</text>
<text x="144.2" y="191.7" transform="rotate(-90 144.2 191.7)">1</text>
<text x="173.8" y="187.7">Title</text>
<text x="185.3" y="190.6">&lt;Title&gt;</text>
<text x="173.8" y="196.3">Size</text>
<text x="185.3" y="196.3">Document Number</text>
<text x="269.3" y="196.3">Rev</text>
<text x="176.7" y="199.3">A</text>
<text x="185.3" y="199.3">&lt;Doc&gt;</text>
<text x="272.2" y="199.3">&lt;RevCode&gt;</text>
<text x="173.8" y="205.1">Date:</text>
<text x="188.8" y="205.1">Sunday, July 22, 2018</text>
<text x="231.7" y="205.1">Sheet</text>
<text x="246.2" y="205.1">2</text>
<text x="254.8" y="205.1">of</text>
<text x="263.5" y="205.1">2</text>
</g>
<g font-size="2.6" fill="#004080">
<text x="73.7" y="172.3" transform="rotate(-90 73.7 172.3)">VIA</text>
<text x="85.2" y="172.3" transform="rotate(-90 85.2 172.3)">VIA</text>
<text x="93.9" y="172.3" transform="rotate(-90 93.9 172.3)">VIA</text>
<text x="111.3" y="172.3" transform="rotate(-90 111.3 172.3)">VIA</text>
<text x="146" y="186.8" transform="rotate(-90 146 186.8)">HOLE1</text>
</g>
<g font-size="2.1">
<text x="30.4" y="2.2">5</text>
<text x="85.4" y="2.2">4</text>
<text x="140.4" y="2.2">3</text>
<text x="195.4" y="2.2">2</text>
<text x="250.5" y="2.2">1</text>
<text x=".8" y="30.1">D</text>
<text x="278.7" y="30.1">D</text>
<text x=".8" y="80.8">C</text>
<text x="278.7" y="80.8">C</text>
<text x=".8" y="131.5">B</text>
<text x="278.7" y="131.5">B</text>
<text x=".8" y="182.2">A</text>
<text x="278.7" y="182.2">A</text>
<text x="30.4" y="207.8">5</text>
<text x="85.4" y="207.8">4</text>
<text x="140.4" y="207.8">3</text>
<text x="195.4" y="207.8">2</text>
<text x="250.5" y="207.8">1</text>
</g>
</svg>
